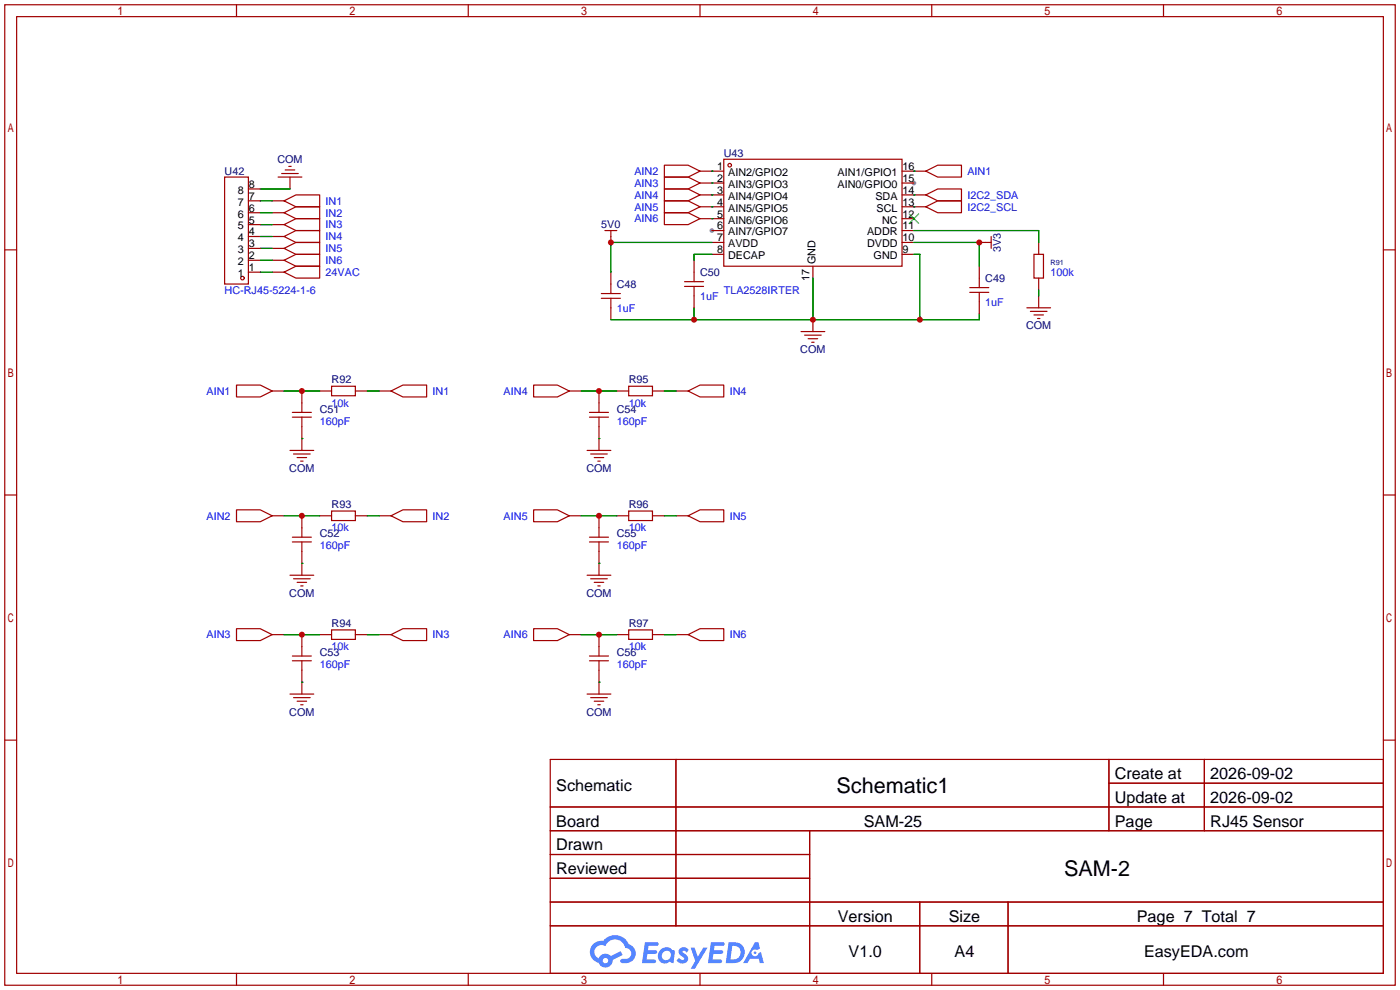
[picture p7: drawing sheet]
<svg xmlns="http://www.w3.org/2000/svg" width="299mm" height="212mm" viewBox="0 0 299 212" stroke-linecap="round" stroke-linejoin="round" font-family="sans-serif">
<g fill="#999">
<circle cx="152.1" cy="49.3" r=".51"/>
<circle cx="195.3" cy="39.1" r=".51"/>
</g>
<g fill="none" stroke="#a10000" stroke-width=".25">
<path d="M1 1h297.2v209.6h-297.2zM3.6 3.6h292.1v204.4h-292.1zM50.5 1v2.6M100.1 1v2.6M149.6 1v2.6M199.1 1v2.6M248.7 1v2.6M1 53.4h2.6M295.7 53.4h2.5M1 105.8h2.6M295.7 105.8h2.5M1 158.2h2.6"/>
<path d="M295.7 158.2h2.5M117.6 162.3h178.1v45.7h-178.1zM117.6 172.5h178.1M117.6 177.5h178.1M144.5 162.3v35.6M173 177.5v30.5M237 162.3v15.2M237 167.4h58.7M257.4 162.3v15.2M117.6 182.6h55.4M117.6 192.8h178.1M117.6 187.7h55.4"/>
<path d="M117.6 197.9h178.1M196.6 192.8v15.2M215.4 192.8v15.2M50.5 208v2.6M100.1 208v2.6M149.6 208v2.6M199.1 208v2.6M248.7 208v2.6"/>
</g>
<g fill="#5487ff">
<path d="M145.3 202.7a1.3 1.3 0 0 1 1.9 .3l-.4 .6a.54 .54 0 0 0-.9-.2l.1 .2a1.34 1.34 0 0 1 .9 1.8 1.47 1.47 0 0 1-2.3-.1l.5-.6 .8 .5a.31 .31 0 0 0 .4-.3 .31 .31 0 0 0-.3-.4 1.12 1.12 0 0 1-.7-1.8z"/>
<path d="M147.6 202.5h.9l.6 2 1.2-2h.9l-2.7 4.6h-.9l1-1.7z"/>
<path d="M137.8 201.4h1.7a1.31 1.31 0 0 1 1.2 .2 .4 .4 0 0 1-.3 .5l-1.8 .1-.1 .9h1.6a.4 .4 0 0 1 .4 .4 .4 .4 0 0 1-.5 .4h-1.6l-.2 1.2h1.4a.46 .46 0 0 1 .5 0 .46 .46 0 0 1 .1 .5l-.4 .2h-2.6z"/>
<path d="M151.9 201.4h1.7a1.32 1.32 0 0 1 1.2 .2 .39 .39 0 0 1-.3 .5l-1.8 .1-.1 .9h1.6a.4 .4 0 0 1 .4 .4 .4 .4 0 0 1-.4 .4h-1.7l-.2 1.2h1.4a.46 .46 0 0 1 .5 0 .46 .46 0 0 1 .1 .5l-.4 .2h-2.6z"/>
<path d="M161.3 201.4h.8l.3 1.3-.6 .4a.75 .75 0 0 0-1.1 .3 .75 .75 0 0 0 .5 1 .75 .75 0 0 0 .9-.7l.5-.2 .6 2.3h-.8l-.3-.9h-1.8l-.5 .9h-1z"/>
<path d="M155.7 201.4l-.6 4.4h1.5a2.27 2.27 0 0 0 2.6-2.2 2.27 2.27 0 0 0-2.7-2.2zM156.5 202.1a1.5 1.5 0 0 1 1.8 1.6 1.5 1.5 0 0 1-1.9 1.4h-.3z"/>
<path d="M141.2 203a1.6 1.6 0 0 0-.3 2.3 1.6 1.6 0 0 0 2.3 .2l.7 .3 .3-2.4-.1-.3-.5-.1a1.58 1.58 0 0 0-2.4 0zM141.8 203.5a.98 .98 0 0 1 1.6 .4 .98 .98 0 0 1-1.1 1.3 .94 .94 0 0 1-.9-.7 .94 .94 0 0 1 .4-1z"/>
<path d="M126.8 201.8a2.37 2.37 0 0 0 1.1 4 1.54 1.54 0 0 0 1.8 1 1.54 1.54 0 0 0 1.2-1.6l2.2-1.1-.5-.8-2 1a1.57 1.57 0 0 0-2.7 .5 1.5 1.5 0 0 1-.7-2.1 1.5 1.5 0 0 1 2.2-.5 2.23 2.23 0 0 1 2.3-1.4 2.23 2.23 0 0 1 2 1.8 1.16 1.16 0 0 1 1.2 1.1 1.16 1.16 0 0 1-1.1 1.2h-.7a.47 .47 0 0 0-.5 .4 .47 .47 0 0 0 .4 .5 2.17 2.17 0 0 0 2.5-.9 2.17 2.17 0 0 0-.3-2.7l-.8-.4a3.2 3.2 0 0 0-5.5-.7l-1.1 .1zM128.8 205.3a.6 .6 0 0 1 1.2 0 .6 .6 0 0 1-1.2 0z"/>
<circle cx="161.4" cy="203.6" r=".28"/>
</g>
<g fill="none" stroke="#a10000" stroke-width=".25">
<path d="M48 37.8h5.1v22.9h-5.1zM59.4 37.8h5.1M60.2 37.1h3.6M61 36.3h2M61.7 35.6h.5M62 37.8v2.6M142 35.3h5.1l2.5 1.3-2.5 1.2h-5.1zM142 37.8h5.1l2.5 1.3-2.5 1.3h-5.1zM149.6 36.6h5.1M149.6 39.1h5.1M154.7 34h38.1v22.9h-38.1zM192.8 36.6h5.1"/>
<path d="M192.8 39.1h2.5M197.9 36.6l2.5-1.3h5.1v2.5h-5.1zM53.1 45.5h2.5M53.1 55.6h2.5M53.1 50.5h2.5M53.1 53.1h2.5M53.1 48h2.5M53.1 42.9h2.5M53.1 58.2h2.5M53.1 40.4h2.5M58.2 45.5h2.5M58.2 55.6h2.5"/>
<path d="M58.2 50.5h2.5M58.2 53.1h2.5M58.2 48h2.5M58.2 42.9h2.5M58.2 58.2h2.5M60.7 45.5l2.5-1.3h5.1v2.5h-5.1zM60.7 55.6l2.5-1.2h5.1v2.5h-5.1zM60.7 50.5l2.5-1.2h5.1v2.5h-5.1zM60.7 53.1l2.5-1.3h5.1v2.6h-5.1zM60.7 48l2.5-1.3h5.1v2.6h-5.1zM60.7 42.9l2.5-1.2h5.1v2.5h-5.1zM60.7 58.2l2.5-1.3h5.1v2.5h-5.1z"/>
<path d="M129.3 49.3h2.5M130.6 49.3v2.5M130.6 58.2v4.5M142 40.4h5.1l2.5 1.3-2.5 1.2h-5.1zM142 42.9h5.1l2.5 1.3-2.5 1.3h-5.1zM142 45.5h5.1l2.5 1.2-2.5 1.3h-5.1zM148.3 55.6v4.6M149.6 41.7h5.1M149.6 44.2h5.1M149.6 46.7h5.1M152.1 49.3h2.6M152.1 51.8h2.6"/>
<path d="M152.1 54.4h2.6M173.7 56.9v2.5M192.8 41.7h5.1M192.8 44.2h5.1M192.8 46.7h2.5M192.8 49.3h2.5M192.8 51.8h2.5M192.8 54.4h2.5M197.9 41.7l2.5-1.3h5.1v2.5h-5.1zM197.9 44.2l2.5-1.3h5.1v2.6h-5.1zM209.3 51.8h2.5M209.3 56.9v4.6"/>
<path d="M211.8 50.5v2.6M221 54.4h2v5h-2zM222 51.8v2.6M222 59.4v2.6M128.5 62.7h4.1M128.5 63.8h4.1M130.6 63.8v4.5M146.3 60.2h4.1M146.3 61.2h4.1M148.3 61.2v4.6M171.2 70.9h5.1M172 71.6h3.5"/>
<path d="M172.7 72.4h2.1M173.5 73.2h.5M173.7 68.3v2.6M207.3 61.5h4M207.3 62.5h4M209.3 62.5v4.6M219.5 65.8h5M220.2 66.5h3.6M221 67.3h2M221.7 68.1h.5M222 63.2v2.6M50.5 82.3h5.1l2.6 1.3-2.6 1.2h-5.1z"/>
<path d="M58.2 83.6h2.5M62 96.3h5.1M62.5 89.2h4M62.5 88.1h4M62.7 97h3.6M63.5 97.8h2M64.3 98.6h.5M64.5 83.6v4.5M64.5 89.2v7.1M68.3 83.6h2.6M70.9 82.5h5v2.1h-5zM75.9 83.6h2.6"/>
<path d="M81 83.6h2.6M83.6 83.6l2.5-1.3h5.1v2.5h-5.1zM114 82.3h5.1l2.6 1.3-2.6 1.2h-5.1zM121.7 83.6h2.5M125.5 96.3h5.1M126 89.2h4M126 88.1h4M126.2 97h3.6M127 97.8h2M127.8 98.6h.5M128 83.6v4.5M128 89.2v7.1"/>
<path d="M131.8 83.6h2.6M134.4 82.5h5v2.1h-5zM139.4 83.6h2.6M144.5 83.6h2.6M147.1 83.6l2.5-1.3h5.1v2.5h-5.1zM50.5 109h5.1l2.6 1.2-2.6 1.3h-5.1zM58.2 110.2h2.5M62.5 115.8h4M62.5 114.8h4M64.5 110.2v4.6M64.5 115.8v7.1M68.3 110.2h2.6"/>
<path d="M70.9 109.2h5v2.1h-5zM75.9 110.2h2.6M81 110.2h2.6M83.6 110.2l2.5-1.2h5.1v2.5h-5.1zM114 109h5.1l2.6 1.2-2.6 1.3h-5.1zM121.7 110.2h2.5M126 115.8h4M126 114.8h4M128 110.2v4.6M128 115.8v7.1M131.8 110.2h2.6M134.4 109.2h5v2.1h-5z"/>
<path d="M139.4 110.2h2.6M144.5 110.2h2.6M147.1 110.2l2.5-1.2h5.1v2.5h-5.1zM50.5 134.4h5.1l2.6 1.2-2.6 1.3h-5.1zM58.2 135.6h2.5M62 122.9h5.1M62.7 123.7h3.6M63.5 124.5h2M64.3 125.2h.5M64.5 135.6v4.6M68.3 135.6h2.6M70.9 134.6h5v2.1h-5z"/>
<path d="M75.9 135.6h2.6M81 135.6h2.6M83.6 135.6l2.5-1.2h5.1v2.5h-5.1zM114 134.4h5.1l2.6 1.2-2.6 1.3h-5.1zM121.7 135.6h2.5M125.5 122.9h5.1M126.2 123.7h3.6M127 124.5h2M127.8 125.2h.5M128 135.6v4.6M131.8 135.6h2.6M134.4 134.6h5v2.1h-5z"/>
<path d="M139.4 135.6h2.6M144.5 135.6h2.6M147.1 135.6l2.5-1.2h5.1v2.5h-5.1zM62 148.3h5.1M62.5 141.2h4M62.5 140.2h4M62.7 149.1h3.6M63.5 149.9h2M64.3 150.6h.5M64.5 141.2v7.1M125.5 148.3h5.1M126 141.2h4"/>
<path d="M126 140.2h4M126.2 149.1h3.6M127 149.9h2M127.8 150.6h.5M128 141.2v7.1"/>
<circle cx="156" cy="35.3" r=".38"/>
<circle cx="51.8" cy="59.4" r=".38"/>
</g>
<g fill="none" stroke="#008700" stroke-width=".25">
<path d="M152.1 36.6h.1M152.1 39.1h.1M195.3 36.6h.1M55.6 58.2h2.6M55.6 53.1h2.6M55.6 48h2.6M55.6 42.9h2.6M55.6 40.4h6.4M55.6 45.5h2.6M55.6 55.6h2.6M55.6 50.5h2.6M152.1 41.7h.1"/>
<path d="M152.1 44.2h.1M152.1 46.7h.1M152.1 51.8h-21.5v6.4M152.1 54.4h-3.8v1.2M173.7 59.4v8.9M195.3 44.2h.1M195.3 41.7h.1M195.3 51.8h14v5.1M195.3 54.4h1.3v13.9M195.3 49.3h26.7v2.5M148.3 65.8v2.5M209.3 67.1v1.2h-78.7"/>
<path d="M222 62v1.2M60.7 83.6h7.6M64.5 93.7h.1M78.5 83.6h2.5M124.2 83.6h7.6M128 93.7h.1M142 83.6h2.5M60.7 110.2h7.6M78.5 110.2h2.5M124.2 110.2h7.6M142 110.2h2.5M60.7 135.6h7.6"/>
<path d="M64.5 120.4h.1M78.5 135.6h2.5M124.2 135.6h7.6M128 120.4h.1M142 135.6h2.5M64.5 145.8h.1M128 145.8h.1"/>
</g>
<path d="M194.3 45.7l2 2.1M196.3 45.7l-2 2.1" fill="none" stroke="#3c3" stroke-width=".25"/>
<g fill="#c00">
<circle cx="130.6" cy="51.8" r=".63"/>
<circle cx="173.7" cy="68.3" r=".63"/>
<circle cx="196.6" cy="68.3" r=".63"/>
<circle cx="148.3" cy="68.3" r=".63"/>
<circle cx="209.3" cy="51.8" r=".63"/>
<circle cx="64.5" cy="83.6" r=".63"/>
<circle cx="64.5" cy="110.2" r=".63"/>
<circle cx="64.5" cy="135.6" r=".63"/>
<circle cx="128" cy="83.6" r=".63"/>
<circle cx="128" cy="110.2" r=".63"/>
<circle cx="128" cy="135.6" r=".63"/>
</g>
<g font-size="4.6">
<text x="178.8" y="169.4">Schematic1</text>
<text x="227.4" y="187.2">SAM-2</text>
</g>
<g font-size="3.5">
<text x="238.3" y="166.5">Create at</text>
<text x="258.7" y="166.5">2026-09-02</text>
<text x="118.9" y="169.1">Schematic</text>
<text x="238.3" y="171.6">Update at</text>
<text x="258.7" y="171.6">2026-09-02</text>
<text x="118.9" y="176.7">Board</text>
<text x="184.6" y="176.7">SAM-25</text>
<text x="238.3" y="176.7">Page</text>
<text x="258.7" y="176.7">RJ45 Sensor</text>
<text x="118.9" y="181.8">Drawn</text>
<text x="118.9" y="186.8">Reviewed</text>
<text x="179.1" y="197">Version</text>
<text x="202.8" y="197">Size</text>
<text x="243" y="197">Page 7 Total 7</text>
<text x="181.4" y="204.6">V1.0</text>
<text x="204" y="204.6">A4</text>
<text x="244.5" y="204.6">EasyEDA.com</text>
</g>
<g font-size="2.3" fill="#000080">
<text x="59.3" y="34.8">COM</text>
<text x="154.7" y="33.6">U43</text>
<text x="48" y="37.4">U42</text>
<text x="128.5" y="48.8">5V0</text>
<text x="213.9" y="53.9" transform="rotate(-90 213.9 53.9)">3V3</text>
<text x="149.6" y="59">C50</text>
<text x="131.8" y="61.5">C48</text>
<text x="210.6" y="60.2">C49</text>
<text x="219.3" y="70.4">COM</text>
<text x="171" y="75.5">COM</text>
<text x="70.9" y="81.8">R92</text>
<text x="134.4" y="81.8">R95</text>
<text x="68.3" y="88.2">C51</text>
<text x="131.8" y="88.2">C54</text>
<text x="61.8" y="100.9">COM</text>
<text x="125.3" y="100.9">COM</text>
<text x="70.9" y="108.5">R93</text>
<text x="134.4" y="108.5">R96</text>
<text x="68.3" y="114.9">C52</text>
<text x="131.8" y="114.9">C55</text>
<text x="61.8" y="127.6">COM</text>
<text x="125.3" y="127.6">COM</text>
<text x="70.9" y="133.9">R94</text>
<text x="134.4" y="133.9">R97</text>
<text x="68.3" y="140.3">C53</text>
<text x="131.8" y="140.3">C56</text>
<text x="61.8" y="153">COM</text>
<text x="125.3" y="153">COM</text>
</g>
<g font-size="2.3">
<text x="50.9" y="41.4">8</text>
<text x="53.2" y="40.2">8</text>
<text x="153.3" y="36.3">1</text>
<text x="153.3" y="38.9">2</text>
<text x="153.3" y="41.4">3</text>
<text x="155.6" y="37.6">AIN2/GPIO2</text>
<text x="155.6" y="40.2">AIN3/GPIO3</text>
<text x="179" y="40.2">AIN0/GPIO0</text>
<text x="179" y="37.6">AIN1/GPIO1</text>
<text x="192.9" y="41.4">14</text>
<text x="192.9" y="38.9">15</text>
<text x="192.9" y="36.3">16</text>
<text x="50.9" y="46.5">6</text>
<text x="50.9" y="44">7</text>
<text x="53.2" y="47.8">5</text>
<text x="53.2" y="45.2">6</text>
<text x="53.2" y="42.7">7</text>
<text x="153.3" y="44">4</text>
<text x="153.3" y="46.5">5</text>
<text x="155.6" y="42.7">AIN4/GPIO4</text>
<text x="155.6" y="45.2">AIN5/GPIO5</text>
<text x="155.6" y="47.8">AIN6/GPIO6</text>
<text x="187.1" y="42.7">SDA</text>
<text x="187.4" y="45.2">SCL</text>
<text x="188.5" y="47.8">NC</text>
<text x="192.9" y="46.5">12</text>
<text x="192.9" y="44">13</text>
<text x="50.9" y="51.6">4</text>
<text x="50.9" y="49">5</text>
<text x="53.2" y="52.9">3</text>
<text x="53.2" y="50.3">4</text>
<text x="153.3" y="49">6</text>
<text x="153.3" y="51.6">7</text>
<text x="155.6" y="50.3">AIN7/GPIO7</text>
<text x="155.6" y="52.9">AVDD</text>
<text x="185.3" y="52.9">DVDD</text>
<text x="185.3" y="50.3">ADDR</text>
<text x="192.9" y="51.6">10</text>
<text x="192.9" y="49">11</text>
<text x="50.9" y="59.2">1</text>
<text x="50.9" y="56.7">2</text>
<text x="50.9" y="54.1">3</text>
<text x="53.2" y="57.9">1</text>
<text x="53.2" y="55.4">2</text>
<text x="153.3" y="54.1">8</text>
<text x="155.6" y="55.4">DECAP</text>
<text x="174.3" y="56.4" transform="rotate(-90 174.3 56.4)">GND</text>
<text x="186.7" y="55.4">GND</text>
<text x="192.9" y="54.1">9</text>
<text x="173" y="60.1" transform="rotate(-90 173 60.1)">17</text>
</g>
<g font-size="2.3" fill="#00f">
<text x="135.6" y="37.4">AIN2</text>
<text x="135.6" y="39.9">AIN3</text>
<text x="206.8" y="37.4">AIN1</text>
<text x="69.6" y="46.3">IN2</text>
<text x="69.6" y="43.7">IN1</text>
<text x="135.6" y="42.5">AIN4</text>
<text x="135.6" y="45">AIN5</text>
<text x="135.6" y="47.5">AIN6</text>
<text x="206.8" y="42.5">I2C2_SDA</text>
<text x="206.8" y="45">I2C2_SCL</text>
<text x="69.6" y="51.4">IN4</text>
<text x="69.6" y="53.9">IN5</text>
<text x="69.6" y="48.8">IN3</text>
<text x="69.6" y="56.4">IN6</text>
<text x="69.6" y="59">24VAC</text>
<text x="224.5" y="59">100k</text>
<text x="48" y="62.8">HC-RJ45-5224-1-6</text>
<text x="149.6" y="64.1">1uF</text>
<text x="154.7" y="62.8">TLA2528IRTER</text>
<text x="210.6" y="65.3">1uF</text>
<text x="131.8" y="66.6">1uF</text>
<text x="44.1" y="84.4">AIN1</text>
<text x="70.9" y="86.9">10k</text>
<text x="92.5" y="84.4">IN1</text>
<text x="107.6" y="84.4">AIN4</text>
<text x="134.4" y="86.9">10k</text>
<text x="156" y="84.4">IN4</text>
<text x="68.3" y="90.7">160pF</text>
<text x="131.8" y="90.7">160pF</text>
<text x="44.1" y="111">AIN2</text>
<text x="70.9" y="113.6">10k</text>
<text x="92.5" y="111">IN2</text>
<text x="107.6" y="111">AIN5</text>
<text x="134.4" y="113.6">10k</text>
<text x="156" y="111">IN5</text>
<text x="68.3" y="117.4">160pF</text>
<text x="131.8" y="117.4">160pF</text>
<text x="44.1" y="136.4">AIN3</text>
<text x="92.5" y="136.4">IN3</text>
<text x="107.6" y="136.4">AIN6</text>
<text x="156" y="136.4">IN6</text>
<text x="68.3" y="142.8">160pF</text>
<text x="70.9" y="139">10k</text>
<text x="131.8" y="142.8">160pF</text>
<text x="134.4" y="139">10k</text>
</g>
<text font-size="1.6" fill="#000080" x="224.5" y="56.6">R91</text>
</svg>
